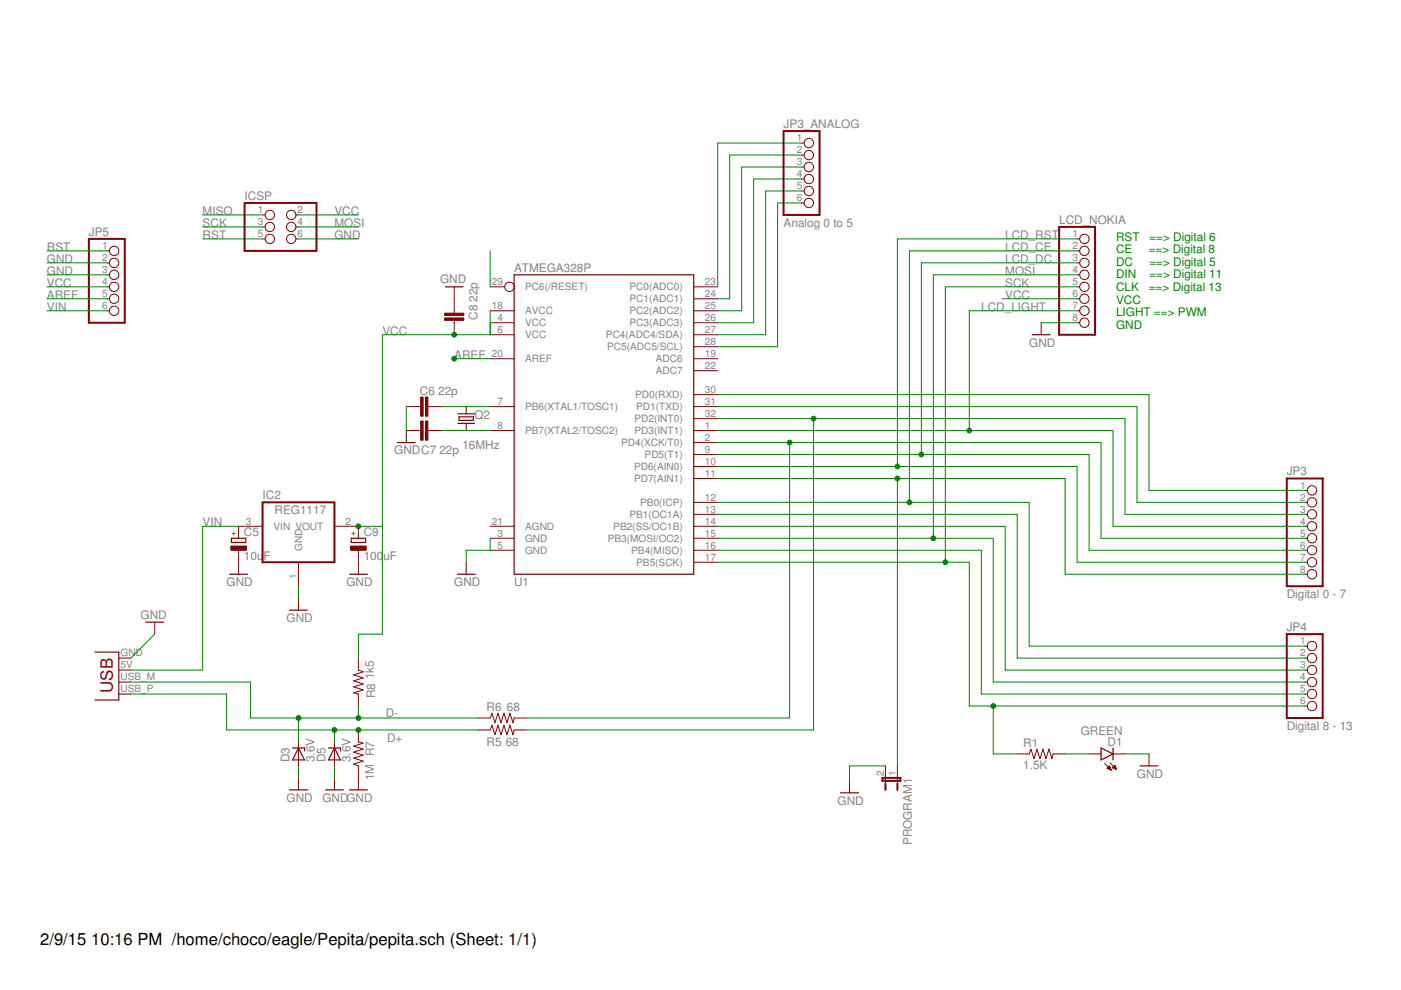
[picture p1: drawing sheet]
<svg xmlns="http://www.w3.org/2000/svg" width="297mm" height="210mm" viewBox="0 0 297 210" stroke-linecap="round" stroke-linejoin="round" font-family="sans-serif">
<g fill="none" stroke="#800000" stroke-width=".25">
<path d="M109 58.3h38.1v63.5h-38.1zM94.4 60.8h3.8M218.8 71h3.9M84.2 93.8h3.9M97.1 87.7h3.5M97.1 89.8h3.5M97.3 88.4h3.1v.7h-3.1zM49.1 114.1h3v.9h-3zM74.5 114.1h3v.9h-3zM20.1 138.3h5.1v10.1h-5.1M30.9 131.9h3.8M48.7 121.8h3.8"/>
<path d="M61.4 129.4h3.8M74.1 121.8h3.8M96.9 121.8h3.9M62 158.6h2.6v.6M63.3 158.6l1.3 2.5h-2.6zM69.6 158.6h2.6v.6M70.9 158.6l1.3 2.5h-2.6zM233.4 158.6l2.6 1.3-2.6 1.2zM236 158.6v2.5M61.4 167.5h3.8M69 167.5h3.8M74.1 167.5h3.8"/>
<path d="M178.2 168.1h3.8M241.7 162.4h3.8"/>
</g>
<g fill="none" stroke="#800000" stroke-width=".21">
<path d="M169.9 30.3h.6M169.9 32.9h.6M169.9 35.4h.6M169.9 38h.6M22.6 53.2h.6M22.6 55.7h.6M22.6 58.3h.6M55.7 50.7h.5M55.7 45.6h.5M55.7 48.1h.5M62.7 50.7h.6M62.7 45.6h.6"/>
<path d="M62.7 48.1h.6M169.9 40.5h.6M169.9 43h.6M228.4 50.7h.5M228.4 53.2h.5M228.4 55.7h.5M228.4 58.3h.5M22.6 65.9h.6M22.6 63.4h.6M22.6 60.8h.6M96.3 60.8v5.6M96.3 67.9v3.1"/>
<path d="M103.9 68.4h5.1M103.9 71h5.1M103.9 76.1h5.1M103.9 65.9h5.1M103.9 60.8h3.1M147.1 68.4h5.1M147.1 71h5.1M147.1 76.1h5.1M147.1 65.9h5.1M147.1 78.6h5.1M147.1 73.5h5.1M147.1 63.4h5.1"/>
<path d="M147.1 60.8h5.1M220.7 68.4v2.6M228.4 68.4h.5M228.4 65.9h.5M228.4 63.4h.5M228.4 60.8h.5M86.1 86.2h3.1M89.2 91.3h-3.1v2.5M90.7 91.3h3.1M90.7 86.2h3.1M98.8 86.2v1.5M98.8 89.8v1.5"/>
<path d="M103.9 91.3h5.1M103.9 86.2h5.1M147.1 91.3h5.1M147.1 86.2h5.1M147.1 98.9h5.1M147.1 96.4h5.1M147.1 93.8h5.1M147.1 88.8h5.1M147.1 83.7h5.1M50.6 116.7v5.1M55.7 111.6h-5.1v2.5M63.3 119.2v5.1"/>
<path d="M70.9 111.6h5.1v2.5M76 116.7v5.1M98.8 119.2v2.6M103.9 114.1h5.1M103.9 116.7h5.1M103.9 111.6h5.1M147.1 119.2h5.1M147.1 114.1h5.1M147.1 116.7h5.1M147.1 111.6h5.1M147.1 109.1h5.1M147.1 106.5h5.1"/>
<path d="M147.1 101.5h5.1M276.6 119.2h.6M276.6 114.1h.6M276.6 116.7h.6M276.6 111.6h.6M276.6 109.1h.6M276.6 106.5h.6M276.6 104h.6M25.2 139.5h2.5M32.8 131.9v2.6M63.3 126.8v2.6M76 139.5v2.6l1 .4-2 .6 2 .6-2 .7 2 .6-2 .6 2 .7-2 .6 1 .3v2.5"/>
<path d="M276.6 139.5h.6M276.6 137h.6M276.6 121.8h.6M25.2 147.2h2.5M25.2 144.6h2.5M25.2 142.1h2.5M63.3 157.3v5.1M70.9 157.3v5.1M76 154.8v2.5l1 .3-2 .6 2 .6-2 .7 2 .6-2 .6 2 .7-2 .6 1 .4v5.1M101.4 154.8h2.5l.4-1 .6 2 .7-2 .6 2 .6-2 .7 2 .6-2 .7 2 .2-1h2.5M101.4 152.2h2.5l.4-1 .6 2 .7-2 .6 2 .6-2 .7 2 .6-2 .7 2 .2-1h2.5M215.7 159.9h2.5l.4-1.1 .6 2.1 .7-2.1 .6 2.1 .6-2.1 .7 2.1 .6-2.1 .6 2.1 .3-1h2.5"/>
<path d="M230.9 159.9h2.5M236 159.9h2.5M243.6 159.9v2.5M276.6 147.2h.6M276.6 144.6h.6M276.6 142.1h.6M276.6 149.7h.6M63.3 164.9v2.6M70.9 164.9v2.6M180.1 165.6v2.5M187.7 162.4v3.8M190.3 162.4v3.8"/>
<path d="M234.2 161.9l1.4 1.4M234.7 162.9l.5-.5 .4 .9zM234.8 162.8h.6M234.8 162.9h.7M234.9 162.7h.5M235 162.6h.3M235.1 163.1h.4M235.1 162.5h.1M235.4 161.8l1.3 1.4M235.4 163.2h.2M235.9 162.8l.5-.5 .3 .9zM235.9 162.7h.7"/>
<path d="M236 162.8h.6M236 162.6h.5M236.2 162.5h.3M236.3 162.9h.4M236.3 162.3h.1M236.6 163.1h.1"/>
<circle cx="171.5" cy="30.3" r=".99"/>
<circle cx="171.5" cy="32.9" r=".99"/>
<circle cx="171.5" cy="35.4" r=".99"/>
<circle cx="171.5" cy="38" r=".99"/>
<circle cx="24.2" cy="58.3" r=".99"/>
<circle cx="24.2" cy="53.2" r=".99"/>
<circle cx="24.2" cy="55.7" r=".99"/>
<circle cx="57.2" cy="45.6" r=".99"/>
<circle cx="57.2" cy="48.1" r=".99"/>
<circle cx="57.2" cy="50.7" r=".99"/>
<circle cx="61.7" cy="45.6" r=".99"/>
<circle cx="61.7" cy="48.1" r=".99"/>
<circle cx="61.7" cy="50.7" r=".99"/>
<circle cx="171.5" cy="40.5" r=".99"/>
<circle cx="171.5" cy="43" r=".99"/>
<circle cx="229.9" cy="58.3" r=".99"/>
<circle cx="229.9" cy="55.7" r=".99"/>
<circle cx="229.9" cy="50.7" r=".99"/>
<circle cx="229.9" cy="53.2" r=".99"/>
<circle cx="24.2" cy="63.4" r=".99"/>
<circle cx="24.2" cy="60.8" r=".99"/>
<circle cx="24.2" cy="65.9" r=".99"/>
<circle cx="108" cy="60.8" r=".99"/>
<circle cx="229.9" cy="63.4" r=".99"/>
<circle cx="229.9" cy="65.9" r=".99"/>
<circle cx="229.9" cy="68.4" r=".99"/>
<circle cx="229.9" cy="60.8" r=".99"/>
<circle cx="278.2" cy="104" r=".99"/>
<circle cx="278.2" cy="111.6" r=".99"/>
<circle cx="278.2" cy="106.5" r=".99"/>
<circle cx="278.2" cy="114.1" r=".99"/>
<circle cx="278.2" cy="116.7" r=".99"/>
<circle cx="278.2" cy="119.2" r=".99"/>
<circle cx="278.2" cy="109.1" r=".99"/>
<circle cx="278.2" cy="137" r=".99"/>
<circle cx="278.2" cy="121.8" r=".99"/>
<circle cx="278.2" cy="139.5" r=".99"/>
<circle cx="278.2" cy="142.1" r=".99"/>
<circle cx="278.2" cy="144.6" r=".99"/>
<circle cx="278.2" cy="149.7" r=".99"/>
<circle cx="278.2" cy="147.2" r=".99"/>
</g>
<g fill="#800000" stroke="#800000" stroke-width=".21">
<path d="M48.9 115.8h3.3v.9h-3.3z"/>
<path d="M90.2 84.2h.5v4h-.5z"/>
<path d="M89.2 84.2h.5v4h-.5z"/>
<path d="M90.2 89.3h.5v4h-.5z"/>
<path d="M89.2 89.3h.5v4h-.5z"/>
<path d="M94.3 66.4h4v.5h-4z"/>
<path d="M94.3 67.4h4v.5h-4z"/>
<path d="M74.3 115.8h3.3v.9h-3.3z"/>
</g>
<path d="M166.1 27.8h7.7v17.8h-7.7zM18.8 50.7h7.7v17.7h-7.7zM51.9 43h15.2v10.2h-15.2zM224.6 48.1h7.6v22.9h-7.6zM55.7 106.5h15.2v12.7h-15.2zM272.8 101.5h7.6v22.8h-7.6zM272.8 134.5h7.6v17.7h-7.6zM187.1 164.9h3.8v.7h-3.8zM187.7 166.2v1.3M190.3 166.2v1.3" fill="none" stroke="#800000" stroke-width=".42"/>
<g fill="none" stroke="#008000" stroke-width=".21">
<path d="M169.9 38h-10.1v30.4h-7.6M169.9 35.4h-12.7v30.5h-5M169.9 32.9h-15.2v30.5h-2.5M169.9 30.3h-17.7v30.5M9.9 55.7h12.7M9.9 58.3h12.7M9.9 53.2h12.7M43 50.7h12.7M43 45.6h12.7M43 48.1h12.7M63.3 50.7h12.7M63.3 45.6h12.7"/>
<path d="M63.3 48.1h12.7M103.9 53.2v7.6M169.9 40.5h-7.6v30.5h-10.1M169.9 43h-5v30.5h-12.7M228.4 50.7h-38.1v48.2M228.4 55.7h-33.1v40.7M228.4 58.3h-30.5v55.8M228.4 53.2h-35.6v53.3M9.9 65.9h12.7M9.9 60.8h12.7M9.9 63.4h12.7M96.3 76.1h7.6"/>
<path d="M103.9 65.9v5.1h-22.8v63.5h-5.1v5M212.5 63.4h15.9M220.7 68.4h7.7M228.4 65.9h-22.9v25.4M228.4 60.8h-28v58.4M86.1 86.2v5.1M93.8 86.2h10.1M93.8 91.3h10.1M152.2 96.4h78.7v20.3h45.7M152.2 93.8h81.2v20.3h43.2M152.2 88.8h86.3v20.3h38.1M152.2 86.2h88.9v20.3h35.5"/>
<path d="M152.2 91.3h83.8v20.3h40.6M152.2 98.9h76.2v20.3h48.2M152.2 83.7h91.4v20.3h33M167.4 93.8v58.4h-55.9M172.5 88.8v66h-61M50.6 111.6h-7.6v30.5h-15.3M76 111.6h5.1M103.9 114.1v2.6h-5.1v2.5M152.2 116.7h55.8v30.5h68.6M152.2 114.1h58.4v30.5h66M152.2 109.1h63.5v30.4h60.9M152.2 101.5h73.6v20.3h50.8"/>
<path d="M152.2 106.5h66v30.5h58.4M152.2 119.2h53.3v30.5h71.1M152.2 111.6h60.9v30.5h63.5M190.3 101.5v60.9M32.8 134.5l-5.1 5M63.3 124.3v2.5M27.7 144.6h25.4v7.6h48.3M27.7 147.2h20.3v7.6h53.4M63.3 152.2v5.1M70.9 154.8v2.5M76 149.7v2.5M210.6 149.7v10.2h5.1"/>
<path d="M225.8 159.9h5.1M238.5 159.9h5.1M63.3 162.4v2.5M70.9 162.4v2.5M187.7 162.4h-7.6v3.2"/>
</g>
<g fill="#008000" stroke="#008000" stroke-width=".21">
<circle cx="63.3" cy="152.2" r=".51"/>
<circle cx="76" cy="152.2" r=".51"/>
<circle cx="70.9" cy="154.8" r=".51"/>
<circle cx="76" cy="154.8" r=".51"/>
<circle cx="167.4" cy="93.8" r=".51"/>
<circle cx="172.5" cy="88.8" r=".51"/>
<circle cx="190.3" cy="101.5" r=".51"/>
<circle cx="192.8" cy="106.5" r=".51"/>
<circle cx="195.3" cy="96.4" r=".51"/>
<circle cx="205.5" cy="91.3" r=".51"/>
<circle cx="200.4" cy="119.2" r=".51"/>
<circle cx="210.6" cy="149.7" r=".51"/>
<circle cx="96.3" cy="71" r=".51"/>
<circle cx="76" cy="111.6" r=".51"/>
<circle cx="197.9" cy="114.1" r=".51"/>
<circle cx="190.3" cy="98.9" r=".51"/>
<circle cx="96.3" cy="76.1" r=".51"/>
</g>
<text font-size="3.6" fill="#800000" x="23.9" y="146.9" transform="rotate(-90 23.9 146.9)">USB</text>
<g font-size="3.5">
<text x="8.5" y="200.4">2/9/15</text>
<text x="19.3" y="200.4">10:16 PM /home/choco/eagle/Pepita/pepita.sch (Sheet: 1/1)</text>
</g>
<g font-size="2.5" fill="#808080">
<text x="166.1" y="27.2">JP3_ANALOG</text>
<text x="43" y="45.6">MISO</text>
<text x="51.9" y="42.4">ICSP</text>
<text x="70.9" y="45.6">VCC</text>
<text x="224.6" y="47.5">LCD_NOKIA</text>
<text x="10" y="53.2">RST</text>
<text x="18.8" y="50">JP5</text>
<text x="43" y="48.1">SCK</text>
<text x="43" y="50.7">RST</text>
<text x="70.9" y="50.7">GND</text>
<text x="70.9" y="48.1">MOSI</text>
<text x="166.1" y="48.1">Analog 0 to 5</text>
<text x="213.1" y="53.2">LCD_CE</text>
<text x="213.1" y="50.7">LCD_RST</text>
<text x="10" y="55.7">GND</text>
<text x="10" y="58.3">GND</text>
<text x="109" y="57.8">ATMEGA328P</text>
<text x="213.1" y="55.7">LCD_DC</text>
<text x="213.1" y="58.3">MOSI</text>
<text x="10" y="60.8">VCC</text>
<text x="10" y="63.4">AREF</text>
<text x="10" y="65.9">VIN</text>
<text x="93.3" y="60.1">GND</text>
<text x="101.3" y="64" transform="rotate(-90 101.3 64)">22p</text>
<text x="208" y="65.9">LCD_LIGHT</text>
<text x="213.1" y="60.8">SCK</text>
<text x="213.1" y="63.4">VCC</text>
<text x="81.1" y="71">VCC</text>
<text x="101.3" y="67.8" transform="rotate(-90 101.3 67.8)">C8</text>
<text x="96.3" y="76">AREF</text>
<text x="218.2" y="73.5">GND</text>
<text x="89" y="83.8">C6</text>
<text x="92.9" y="83.8">22p</text>
<text x="100.6" y="88.7">Q2</text>
<text x="98" y="95.1">16MHz</text>
<text x="83.6" y="96.4">GNDC7</text>
<text x="93.1" y="96.2">22p</text>
<text x="272.8" y="100.8">JP3</text>
<text x="55.7" y="105.9">IC2</text>
<text x="43" y="111.6">VIN</text>
<text x="51.7" y="113.7">C5</text>
<text x="58.2" y="109.1">REG1117</text>
<text x="77.1" y="113.7">C9</text>
<text x="51.7" y="118.7">10u</text>
<text x="55.9" y="118.7">F</text>
<text x="77.1" y="118.7">100</text>
<text x="81.3" y="118.7">uF</text>
<text x="48" y="124.3">GND</text>
<text x="73.4" y="124.3">GND</text>
<text x="96.3" y="124.3">GND</text>
<text x="109" y="124.3">U1</text>
<text x="29.8" y="131.2">GND</text>
<text x="60.7" y="131.9">GND</text>
<text x="272.8" y="126.8">Digital 0 - 7</text>
<text x="272.8" y="133.8">JP4</text>
<text x="79.3" y="144.1" transform="rotate(-90 79.3 144.1)">1k5</text>
<text x="79.5" y="148.1" transform="rotate(-90 79.5 148.1)">R8</text>
<text x="81.8" y="152">D-</text>
<text x="103.2" y="150.7">R6</text>
<text x="107.5" y="150.7">68</text>
<text x="229.1" y="155.9">GREEN</text>
<text x="272.8" y="154.8">Digital 8 - 13</text>
<text x="61.4" y="161.6" transform="rotate(-90 61.4 161.6)">D3</text>
<text x="66.7" y="161.6" transform="rotate(-90 66.7 161.6)">3.6V</text>
<text x="69" y="161.6" transform="rotate(-90 69 161.6)">D5</text>
<text x="74.3" y="161.6" transform="rotate(-90 74.3 161.6)">3.6V</text>
<text x="82.1" y="157.3">D+</text>
<text x="103.2" y="158.1">R5</text>
<text x="107.2" y="158.1">68</text>
<text x="216.9" y="158.3">R1</text>
<text x="234.8" y="158.1">D1</text>
<text x="79.3" y="165.4" transform="rotate(-90 79.3 165.4)">1M R7</text>
<text x="216.9" y="163.1">1.5K</text>
<text x="241.1" y="164.9">GND</text>
<text x="60.7" y="170">GND</text>
<text x="68.4" y="170">GNDGND</text>
<text x="177.6" y="170.6">GND</text>
<text x="193.3" y="179.2" transform="rotate(-90 193.3 179.2)">PROGRAM1</text>
</g>
<g font-size="2.5" fill="#008000">
<text x="236.6" y="51">RST</text>
<text x="236.6" y="53.7">CE</text>
<text x="243.6" y="53.7">==&gt; Digital 8</text>
<text x="243.7" y="51">==&gt; Digital 6</text>
<text x="236.6" y="56.4">DC</text>
<text x="236.6" y="59">DIN</text>
<text x="243.7" y="56.4">==&gt; Digital 5</text>
<text x="243.7" y="59">==&gt; Digital 11</text>
<text x="236.6" y="61.7">CLK</text>
<text x="236.6" y="64.4">VCC</text>
<text x="243.6" y="61.7">==&gt; Digital 13</text>
<text x="236.6" y="67">LIGHT ==&gt; PWM</text>
<text x="236.6" y="69.7">GND</text>
</g>
<g font-size="2.1" fill="#808080">
<text x="169" y="30">1</text>
<text x="169" y="32.5">2</text>
<text x="169" y="35.1">3</text>
<text x="169" y="37.6">4</text>
<text x="169" y="40.1">5</text>
<text x="54.7" y="45.2">1</text>
<text x="54.7" y="47.8">3</text>
<text x="63.1" y="45.2">2</text>
<text x="63.1" y="47.8">4</text>
<text x="169" y="42.7">6</text>
<text x="21.7" y="52.8">1</text>
<text x="54.7" y="50.3">5</text>
<text x="63.1" y="50.3">6</text>
<text x="227.4" y="50.3">1</text>
<text x="227.4" y="52.8">2</text>
<text x="21.7" y="55.4">2</text>
<text x="21.7" y="57.9">3</text>
<text x="227.4" y="55.4">3</text>
<text x="227.4" y="57.9">4</text>
<text x="21.7" y="60.5">4</text>
<text x="21.7" y="63">5</text>
<text x="21.7" y="65.5">6</text>
<text x="104.3" y="65.5">18</text>
<text x="104.3" y="60.5">29</text>
<text x="111.3" y="61.6">PC6(/RESET)</text>
<text x="133.5" y="64.1">PC1(ADC1)</text>
<text x="133.5" y="61.6">PC0(ADC0)</text>
<text x="149.4" y="65.5">25</text>
<text x="149.4" y="63">24</text>
<text x="149.4" y="60.5">23</text>
<text x="227.4" y="60.5">5</text>
<text x="227.4" y="63">6</text>
<text x="227.4" y="65.5">7</text>
<text x="105.5" y="68.1">4</text>
<text x="105.5" y="70.6">6</text>
<text x="111.3" y="69.2">VCC</text>
<text x="111.3" y="71.7">VCC</text>
<text x="111.3" y="66.7">AVCC</text>
<text x="128.5" y="71.7">PC4(ADC4/SDA)</text>
<text x="133.5" y="69.2">PC3(ADC3)</text>
<text x="133.5" y="66.7">PC2(ADC2)</text>
<text x="149.4" y="70.6">27</text>
<text x="149.4" y="68.1">26</text>
<text x="227.4" y="68.1">8</text>
<text x="104.3" y="75.7">20</text>
<text x="111.3" y="76.8">AREF</text>
<text x="128.7" y="74.3">PC5(ADC5/SCL)</text>
<text x="139.1" y="76.8">ADC6</text>
<text x="149.4" y="75.7">19</text>
<text x="149.4" y="73.2">28</text>
<text x="139.1" y="79.3">ADC7</text>
<text x="149.4" y="83.3">30</text>
<text x="149.4" y="78.2">22</text>
<text x="105.5" y="85.8">7</text>
<text x="111.3" y="87">PB6(XTAL1/TOSC1)</text>
<text x="134.5" y="89.5">PD2(INT0)</text>
<text x="134.7" y="84.4">PD0(RXD)</text>
<text x="134.9" y="87">PD1(TXD)</text>
<text x="149.4" y="88.4">32</text>
<text x="149.4" y="85.8">31</text>
<text x="105.5" y="90.9">8</text>
<text x="111.3" y="92">PB7(XTAL2/TOSC2)</text>
<text x="131.7" y="94.6">PD4(XCK/T0)</text>
<text x="134.5" y="92">PD3(INT1)</text>
<text x="149.4" y="93.5">2</text>
<text x="149.4" y="90.9">1</text>
<text x="134.4" y="99.7">PD6(AIN0)</text>
<text x="136.7" y="97.1">PD5(T1)</text>
<text x="149.4" y="101.1">11</text>
<text x="149.4" y="98.5">10</text>
<text x="149.4" y="96">9</text>
<text x="134.4" y="102.2">PD7(AIN1)</text>
<text x="135.7" y="107.3">PB0(ICP)</text>
<text x="149.4" y="106.2">12</text>
<text x="275.6" y="103.6">1</text>
<text x="275.6" y="106.2">2</text>
<text x="52.1" y="111.2">3</text>
<text x="58" y="112.4">VIN VOUT</text>
<text x="73.2" y="111.2">2</text>
<text x="104.3" y="111.2">21</text>
<text x="105.5" y="113.8">3</text>
<text x="111.3" y="112.4">AGND</text>
<text x="130" y="112.4">PB2(SS/OC1B)</text>
<text x="133.5" y="109.8">PB1(OC1A)</text>
<text x="149.4" y="113.8">15</text>
<text x="149.4" y="111.2">14</text>
<text x="149.4" y="108.7">13</text>
<text x="275.6" y="108.7">3</text>
<text x="275.6" y="111.2">4</text>
<text x="275.6" y="113.8">5</text>
<text x="64" y="116.9" transform="rotate(-90 64 116.9)">GND</text>
<text x="105.5" y="116.3">5</text>
<text x="111.3" y="114.9">GND</text>
<text x="111.3" y="117.4">GND</text>
<text x="128.8" y="114.9">PB3(MOSI/OC2)</text>
<text x="133.8" y="117.4">PB4(MISO)</text>
<text x="134.9" y="120">PB5(SCK)</text>
<text x="149.4" y="118.9">17</text>
<text x="149.4" y="116.3">16</text>
<text x="275.6" y="116.3">6</text>
<text x="275.6" y="118.9">7</text>
<text x="62.9" y="122.7" transform="rotate(-90 62.9 122.7)">1</text>
<text x="275.6" y="121.4">8</text>
<text x="275.6" y="136.6">1</text>
<text x="25.5" y="141.7">5V</text>
<text x="25.5" y="139.2">GND</text>
<text x="275.6" y="139.2">2</text>
<text x="275.6" y="141.7">3</text>
<text x="25.5" y="146.8">USB_P</text>
<text x="25.5" y="144.3">USB_M</text>
<text x="275.6" y="144.3">4</text>
<text x="275.6" y="146.8">5</text>
<text x="275.6" y="149.3">6</text>
<text x="187.4" y="164.6" transform="rotate(-90 187.4 164.6)">2</text>
<text x="189.9" y="164.6" transform="rotate(-90 189.9 164.6)">1</text>
</g>
<g font-size="1.8" fill="#800000">
<text x="50" y="113.7" transform="rotate(-90 50 113.7)">+</text>
<text x="75.4" y="113.7" transform="rotate(-90 75.4 113.7)">+</text>
</g>
</svg>
